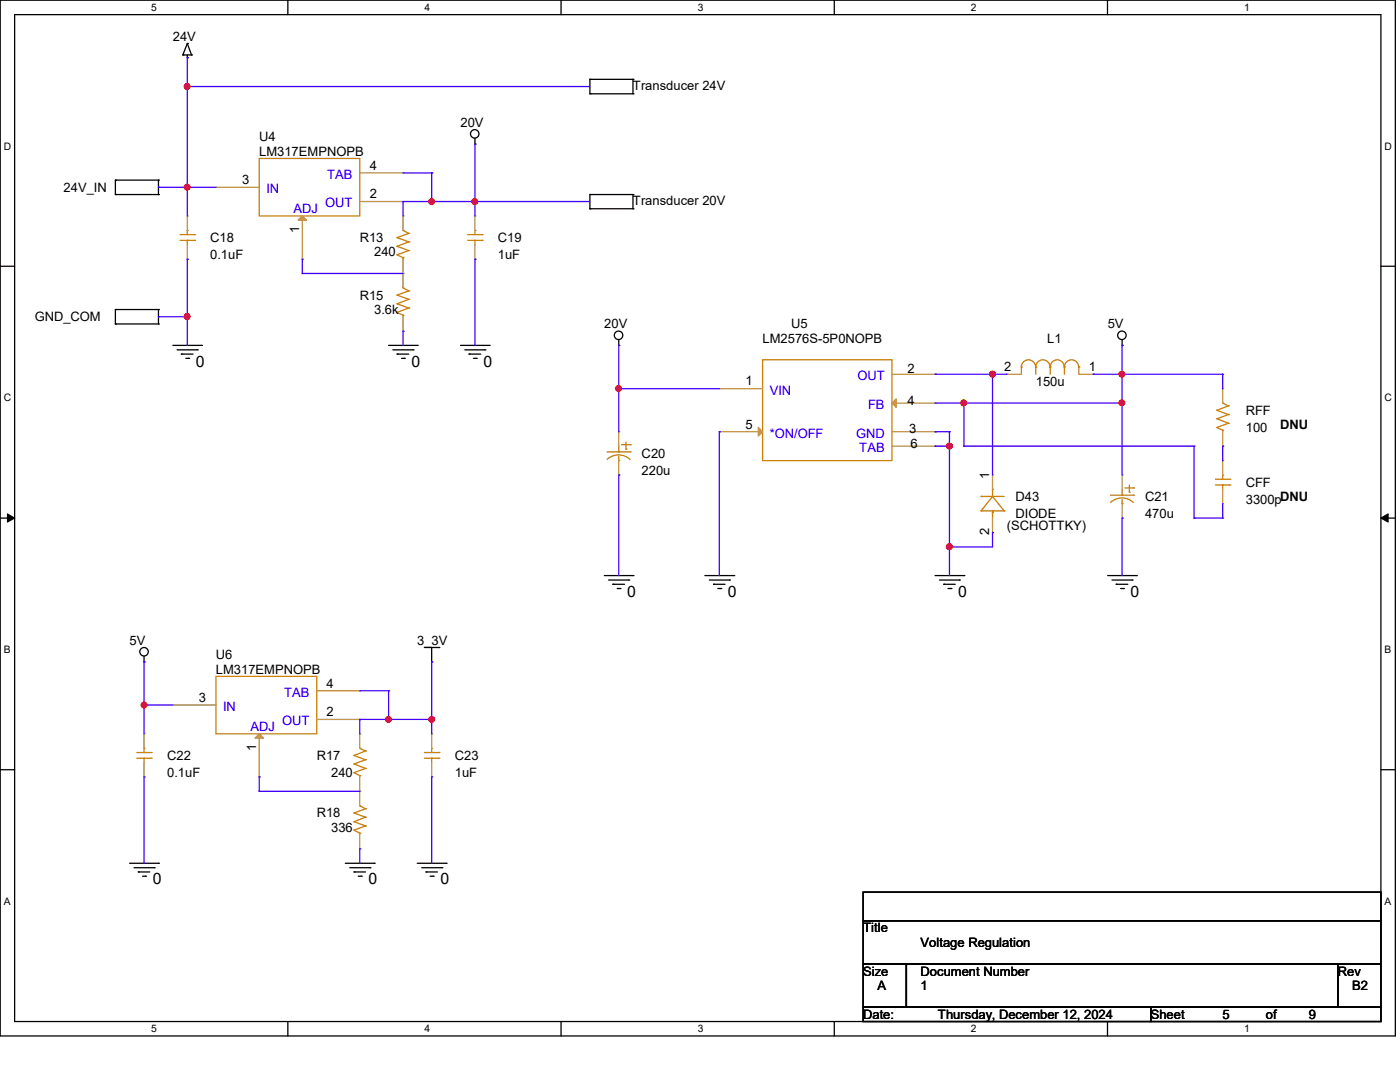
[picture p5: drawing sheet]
<svg xmlns="http://www.w3.org/2000/svg" width="279mm" height="216mm" viewBox="0 0 279 216" stroke-linecap="round" stroke-linejoin="round" font-family="sans-serif">
<path d="M0 0h278.5v206.7h-278.5zM2.9 2.9h272.7v200.9h-272.7z" fill="none" stroke="#000" stroke-width=".25"/>
<g fill="#fff">
<path d="M30.2 .3h1.1v2.3h-1.1z"/>
<path d="M30.2 204.1h1.1v2.3h-1.1z"/>
</g>
<path d="M57.4 0v2.9M57.4 203.8v2.9" fill="none" stroke="#000" stroke-width=".25"/>
<g fill="#fff">
<path d="M84.7 .3h1.1v2.3h-1.1z"/>
<path d="M84.7 204.1h1.1v2.3h-1.1z"/>
</g>
<path d="M112 0v2.9M112 203.8v2.9" fill="none" stroke="#000" stroke-width=".25"/>
<g fill="#fff">
<path d="M139.2 .3h1.1v2.3h-1.1z"/>
<path d="M139.2 204.1h1.1v2.3h-1.1z"/>
</g>
<path d="M166.5 0v2.9M166.5 203.8v2.9" fill="none" stroke="#000" stroke-width=".25"/>
<g fill="#fff">
<path d="M193.8 .3h1.1v2.3h-1.1z"/>
<path d="M193.8 204.1h1.1v2.3h-1.1z"/>
</g>
<path d="M221 0v2.9M221 203.8v2.9" fill="none" stroke="#000" stroke-width=".25"/>
<g fill="#fff">
<path d="M248.3 .3h1.1v2.3h-1.1z"/>
<path d="M248.3 204.1h1.1v2.3h-1.1z"/>
<path d="M.8 28h1.4v2.3h-1.4z"/>
<path d="M276.3 28h1.4v2.3h-1.4z"/>
<path d="M.8 78.2h1.4v2.3h-1.4z"/>
<path d="M276.3 78.2h1.4v2.3h-1.4z"/>
</g>
<path d="M0 53.1h2.9M275.6 53.1h2.9" fill="none" stroke="#000" stroke-width=".25"/>
<g fill="#fff">
<path d="M.8 128.5h1.3v2.2h-1.3z"/>
<path d="M276.3 128.5h1.3v2.2h-1.3z"/>
</g>
<path d="M0 103.4h2.9M275.6 103.4h2.9" fill="none" stroke="#000" stroke-width=".25"/>
<path d="M1.5 102.5l1.4 .9-1.4 .8zM275.6 103.4l1.4-.9v1.7z" fill="#000" stroke="#000" stroke-width=".2"/>
<g fill="#fff">
<path d="M.8 178.7h1.3v2.2h-1.3z"/>
<path d="M276.3 178.7h1.3v2.2h-1.3z"/>
</g>
<g fill="none" stroke="#000" stroke-width=".25">
<path d="M36.5 11h.1M36.5 11h1.7M37.4 11.5h.1M37.4 8.7h.1M37.4 11v.5M37.4 8.7l-.9 2.3M37.4 8.7l.8 2.3M38.2 11h.1M117.7 18.7h.1M117.7 15.8h.1M117.7 18.7h8.6M117.7 15.8v2.9"/>
<path d="M117.7 15.8h8.6M126.3 15.8h.1M126.3 18.7h.1M126.3 15.8v2.9M23 38.8h.1M23 35.9h.1M23 35.9h8.6M23 38.8h8.6M23 35.9v2.9M31.6 35.9h.1M31.6 38.8h.1M31.6 35.9v2.9"/>
<path d="M94.8 28.7h.1M94.8 27.6v1.1M117.7 38.8h.1M117.7 38.8h8.6M117.7 38.8v2.9M126.3 38.8h.1M126.3 38.8v2.9M117.7 41.7h.1M117.7 41.7h8.6M126.3 41.7h.1M23 64.6h.1M23 61.8h.1"/>
<path d="M23 61.8v2.8M23 61.8h8.6M23 64.6h8.6M31.6 61.8h.1M31.6 64.6h.1M31.6 61.8v2.8M34.5 68.9h5.7M35.3 69.8h4.1M36.2 70.7h.1M36.2 70.7h2.3M37.1 71.5h.5M37.6 71.5h.1"/>
<path d="M39.4 69.8h.1M40.2 68.9h.1M77.6 68.9h5.7M78.4 69.8h4M79.2 70.7h.1M79.2 70.7h2.4M80.1 71.5h.6M80.7 71.5h.1M82.4 69.8h.1M83.3 68.9h.1M91.9 68.9h5.7M92.8 69.8h4"/>
<path d="M93.6 70.7h.1M93.6 70.7h2.3M94.5 71.5h.5M95 71.5h.1M96.8 69.8h.1M97.6 68.9h.1M123.5 68.9h.1M123.5 67.8v1.1M223.9 68.9h.1M223.9 67.8v1.1M120.6 114.9h5.7M121.5 115.7h4"/>
<path d="M122.3 116.6h.1M122.3 116.6h2.3M123.2 117.4h.5M123.7 117.4h.1M125.5 115.7h.1M126.3 114.9h.1M140.7 114.9h5.7M141.6 115.7h4M142.4 116.6h.1M142.4 116.6h2.3M143.3 117.4h.5M143.8 117.4h.1"/>
<path d="M145.6 115.7h.1M146.4 114.9h.1M186.6 114.9h5.8M187.5 115.7h4M188.3 116.6h.1M188.3 116.6h2.3M189.2 117.4h.6M189.8 117.4h.1M191.5 115.7h.1M192.4 114.9h.1M221.1 114.9h5.7M221.9 115.7h4"/>
<path d="M222.8 116.6h.1M222.8 116.6h2.3M223.6 117.4h.6M224.2 117.4h.1M225.9 115.7h.1M226.8 114.9h.1M28.7 132.1h.1M28.7 130.9v1.2M84.7 129.2h2.9M86.1 132.1h.1M86.1 129.2v2.9M87.6 129.2h.1"/>
<path d="M0 153.6h2.9M275.6 153.6h2.9M25.9 172.3h5.7M26.8 173.1h4M27.6 174h.1M27.6 174h2.3M28.4 174.8h.6M29 174.8h.1M30.8 173.1h.1M31.6 172.3h.1M68.9 172.3h5.8M69.8 173.1h4"/>
<path d="M70.7 174h.1M70.7 174h2.2M71.5 174.8h.6M72.1 174.8h.1M73.8 173.1h.1M74.7 172.3h.1M83.3 172.3h5.7M84.2 173.1h4M85 174h.1M85 174h2.3M85.9 174.8h.5M86.4 174.8h.1"/>
<path d="M88.2 173.1h.1M89 172.3h.1M172.3 178h103.3v5.7h-103.3zM172.3 183.7h103.3v8.7h-103.3zM172.3 192.4h8.6v8.6h-8.6zM180.9 192.4h86.1v8.6h-86.1zM267 192.4h8.6v8.6h-8.6zM172.3 201h57.4v2.8h-57.4zM229.7 201h45.9v2.8h-45.9z"/>
<circle cx="94.7" cy="26.7" r=".85"/>
<circle cx="123.4" cy="66.9" r=".85"/>
<circle cx="223.9" cy="66.9" r=".85"/>
<circle cx="28.7" cy="130" r=".85"/>
</g>
<g fill="none" stroke="#cc8006" stroke-width=".25">
<path d="M51.7 31.6h20.1v11.5h-20.1zM35.9 48h2.9M35.9 46.8h2.9M37.4 46h.1M37.4 48h.1M37.4 46v.8M37.4 48v.9M38.8 48h.1M38.8 46.8h.1M79.2 58.9h.1M79.2 50.8h.1M79.2 49.1h.1"/>
<path d="M79.2 47.4h.1M79.2 58.9l2.4 .8M79.2 50.8l1.2 .6M79.2 49.1l2.4 .9M79.2 47.4l2.4 .9M80.4 57.4h.1M80.4 46h.1M80.4 51.4h.1M80.4 57.4l1.2 .6M80.4 51.4v.3M80.4 46l1.2 .6M81.6 59.7h.1"/>
<path d="M81.6 58h.1M81.6 50h.1M81.6 48.3h.1M81.6 46.6h.1M81.6 59.7l-2.4 .9M81.6 58l-2.4 .9M81.6 50l-2.4 .8M81.6 48.3l-2.4 .8M81.6 46.6l-2.4 .8M93.3 48h2.9M93.3 46.8h2.9M94.8 46h.1"/>
<path d="M94.8 48h.1M94.8 46v.8M94.8 48v.9M96.2 48h.1M96.2 46.8h.1M79.2 62.3h.1M79.2 60.6h.1M79.2 62.3l1.2 .6M79.2 60.6l2.4 .9M80.4 62.9h.1M80.4 62.9v.3M81.6 61.5h.1"/>
<path d="M81.6 61.5l-2.4 .8M152.2 71.8h25.8v20.1h-25.8zM203.8 73.2a1.42 1.42 0 0 1 1.5-1.4 1.42 1.42 0 0 1 1.4 1.4M203.8 73.2h.1M203.8 73.2v1.5M206.7 73.2a1.42 1.42 0 0 1 1.4-1.4 1.42 1.42 0 0 1 1.4 1.4M206.7 73.2h.1M206.7 73.2v1.5M209.6 73.2a1.4 1.4 0 0 1 1.4-1.4 1.4 1.4 0 0 1 1.4 1.4M209.6 73.2h.1M209.6 73.2v1.5M212.4 73.2a1.42 1.42 0 0 1 1.4-1.4 1.42 1.42 0 0 1 1.5 1.4"/>
<path d="M212.4 73.2h.1M212.4 73.2v1.5M215.3 73.2h.1M215.3 73.2v1.5M121.2 90.2h4.6M121.2 91.6a3.3 3.3 0 0 1 4.5 .1M123.5 91.9h.1M123.5 90.2h.1M123.5 89v1.2M123.5 91v.9M124 88.7h1.8M124.9 89.6h.1"/>
<path d="M124.9 88.2v1.4M125.8 88.7h.1M125.8 90.2h.1M195.8 99.1h.1M195.8 99.1h4.6M198.1 97.6h.1M198.1 99.1h.1M198.1 97.6v1.5M198.1 99.1l-2.3 2.8M198.1 99.1l2.3 2.8M221.6 98.8h4.6M223.9 98.8h.1"/>
<path d="M223.9 97.6v1.2M223.9 99.7v.8M224.5 97.4h1.7M225.4 98.2h.1M225.4 96.8v1.4M226.2 97.4h.1M226.2 98.8h.1M242.6 96.8h2.8M242.6 95.6h2.8M242.9 85.3h.1M242.9 83.6h.1M242.9 81.9h.1"/>
<path d="M242.9 85.3l1.1 .6M242.9 83.6l2.3 .9M242.9 81.9l2.3 .8M244 80.4h.1M244 85.9h.1M244 94.8h.1M244 96.8h.1M244 80.4l1.2 .6M244 85.9v.2M244 94.8v.8M244 96.8v.8M245.2 84.5h.1"/>
<path d="M245.2 82.7h.1M245.2 81h.1M245.2 84.5l-2.3 .8M245.2 82.7l-2.3 .9M245.2 81l-2.3 .9M245.4 96.8h.1M245.4 95.6h.1M195.8 101.9h.1M195.8 101.9h4.6M198.1 102.2h.1M198.1 101.9h.1M198.1 101.9v1.5"/>
<path d="M200.4 101.9h.1M221.6 100.2a3.3 3.3 0 0 1 4.6 .1M223.9 100.5h.1M43.1 135h20.1v11.4h-20.1zM27.3 151.3h2.9M27.3 150.2h2.9M28.7 149.3h.1M28.7 151.3h.1M28.7 149.3v.9M28.7 151.3v.9M30.2 151.3h.1M30.2 150.2h.1"/>
<path d="M70.7 154.2h.1M70.7 152.4h.1M70.7 150.7h.1M70.7 154.2l1.1 .6M70.7 152.4l2.2 .9M70.7 150.7l2.2 .9M71.8 149.3h.1M71.8 154.8h.1M71.8 154.8v.2M71.8 149.3l1.1 .6M72.9 153.3h.1M72.9 151.6h.1"/>
<path d="M72.9 149.9h.1M72.9 153.3l-2.2 .9M72.9 151.6l-2.2 .8M72.9 149.9l-2.2 .8M84.7 151.3h2.9M84.7 150.2h2.9M86.1 149.3h.1M86.1 151.3h.1M86.1 149.3v.9M86.1 151.3v.9M87.6 151.3h.1M87.6 150.2h.1"/>
<path d="M70.7 165.7h.1M70.7 164h.1M70.7 162.2h.1M70.7 165.7l1.1 .5M70.7 164l2.2 .8M70.7 162.2l2.2 .9M71.8 160.8h.1M71.8 166.2h.1M71.8 160.8l1.1 .6M71.8 166.2v.3M72.9 164.8h.1M72.9 163.1h.1"/>
<path d="M72.9 161.4h.1M72.9 164.8l-2.2 .9M72.9 163.1l-2.2 .9M72.9 161.4l-2.2 .8"/>
</g>
<g fill="none" stroke="#a84" stroke-width=".25">
<path d="M43.1 37.4h.1M43.1 37.4h8.6M71.8 34.5h8.6M80.4 34.5h.1M37.4 51.7h.1M37.4 43.1h.1M37.4 43.1v2.9M37.4 48.9v2.8M60.3 51.7h.1M60.3 43.1v8.6M71.8 40.2h8.6M80.4 54.6h.1"/>
<path d="M80.4 43.1h.1M80.4 40.2h.1M80.4 43.1v2.9M80.4 51.7v5.7M94.8 51.7h.1M94.8 43.1h.1M94.8 43.1v2.9M94.8 48.9v2.8M80.4 66.1h.1M80.4 63.2v2.9M143.6 77.6h.1M143.6 77.6h8.6"/>
<path d="M178 74.7h8.6M186.6 74.7h.1M201 74.7h.1M201 74.7h2.8M215.3 74.7h2.9M218.2 74.7h.1M244 77.6h.1M244 77.6v2.8M123.5 86.1h.1M123.5 94.8h.1M123.5 86.1v2.9M123.5 91.9v2.9"/>
<path d="M143.6 86.1h.1M143.6 86.1h8.6M178 86.1h8.6M178 80.4h8.6M178 89h8.6M186.6 86.1h.1M186.6 80.4h.1M186.6 89h.1M198.1 94.8h.1M198.1 94.8v2.8M223.9 94.8h.1M223.9 94.8v2.8"/>
<path d="M244 89h.1M244 91.9h.1M244 86.1v2.9M244 91.9v2.9M244 97.6v2.9M198.1 106.3h.1M198.1 103.4v2.9M223.9 103.4h.1M223.9 100.5v2.9M244 100.5h.1M63.2 137.8h8.6M71.8 137.8h.1"/>
<path d="M28.7 155h.1M28.7 146.4h.1M28.7 146.4v2.9M28.7 152.2v2.8M34.5 140.7h.1M34.5 140.7h8.6M51.7 155h.1M51.7 146.4v8.6M63.2 143.6h8.6M71.8 143.6h.1M71.8 157.9h.1M71.8 146.4h.1"/>
<path d="M71.8 146.4v2.9M71.8 155v5.8M86.1 155h.1M86.1 146.4h.1M86.1 146.4v2.9M86.1 152.2v2.8M71.8 169.4h.1M71.8 166.5v2.9"/>
</g>
<g fill="#a84" stroke="#a84" stroke-width=".25">
<path d="M51.7 146.4l.9 .9h-1.7z"/>
<path d="M59.5 43.9l.8-.8 .9 .8z"/>
<path d="M178 80.4l.9-.8v1.7z"/>
<path d="M151.3 85.3l.9 .8-.9 .9z"/>
</g>
<g fill="none" stroke="#4200ff" stroke-width=".25">
<path d="M37.4 11.5h.1M37.4 17.3h.1M37.4 11.5v31.6M37.4 17.3h80.3M31.6 37.4h.1M31.6 37.4h11.5M37.4 37.4h.1M80.4 34.5h5.7M86.1 34.5h.1M86.1 34.5v5.7M94.8 28.7h.1M94.8 28.7v14.4"/>
<path d="M37.4 51.7h.1M37.4 51.7v17.2M60.3 54.6h.1M60.3 51.7h.1M60.3 54.6h20.1M60.3 51.7v2.9M80.4 40.2h.1M80.4 40.2h37.3M80.4 40.2v2.9M86.1 40.2h.1M94.8 40.2h.1M94.8 51.7h.1"/>
<path d="M94.8 51.7v17.2M31.6 63.2h.1M31.6 63.2h5.8M37.4 63.2h.1M80.4 66.1h.1M80.4 66.1v2.8M123.5 68.9h.1M123.5 77.6h.1M123.5 68.9v17.2M123.5 77.6h20.1M186.6 74.7h.1M186.6 74.7h14.4"/>
<path d="M198.1 74.7h.1M198.1 74.7v20.1M218.2 74.7h.1M218.2 74.7h25.8M223.9 68.9h.1M223.9 74.7h.1M223.9 68.9v25.9M244 74.7h.1M244 74.7v2.9M123.5 94.8h.1M123.5 94.8v20.1M143.6 86.1h.1"/>
<path d="M143.6 86.1v28.8M186.6 89h.1M186.6 86.1h.1M186.6 80.4h37.3M186.6 89h2.9M186.6 86.1h2.9M189.5 86.1h.1M189.5 89h.1M189.5 86.1v28.8M192.4 80.4h.1M192.4 89h.1M192.4 89h45.9"/>
<path d="M192.4 80.4v8.6M223.9 80.4h.1M238.3 89h.1M238.3 89v14.4M244 89h.1M244 89v2.9M189.5 109.1h.1M198.1 106.3h.1M198.1 106.3v2.8h-8.6M223.9 103.4h.1M223.9 103.4v11.5M238.3 103.4h.1"/>
<path d="M238.3 103.4h5.7M244 103.4h.1M244 100.5v2.9M28.7 132.1h.1M28.7 132.1v14.3M71.8 137.8h5.8M77.6 137.8h.1M77.6 137.8v5.8M86.1 132.1h.1M86.1 132.1v14.3M28.7 140.7h.1M28.7 155h.1"/>
<path d="M28.7 155v17.3M28.7 140.7h5.8M51.7 155h.1M51.7 157.9h.1M51.7 155v2.9M51.7 157.9h20.1M71.8 143.6h.1M71.8 143.6v2.8M71.8 143.6h14.3M77.6 143.6h.1M86.1 143.6h.1M86.1 155h.1"/>
<path d="M86.1 155v17.3M71.8 169.4h.1M71.8 169.4v2.9"/>
</g>
<g fill="#f00" stroke="#f00" stroke-width=".25">
<circle cx="37.3" cy="63.2" r=".55"/>
<circle cx="28.7" cy="140.7" r=".55"/>
<circle cx="77.5" cy="143.6" r=".55"/>
<circle cx="37.3" cy="37.3" r=".55"/>
<circle cx="94.7" cy="40.2" r=".55"/>
<circle cx="37.3" cy="17.3" r=".55"/>
<circle cx="123.4" cy="77.5" r=".55"/>
<circle cx="189.5" cy="109.1" r=".56"/>
<circle cx="189.5" cy="89" r=".56"/>
<circle cx="223.9" cy="74.7" r=".55"/>
<circle cx="198.1" cy="74.7" r=".55"/>
<circle cx="86.1" cy="40.2" r=".55"/>
<circle cx="86.1" cy="143.6" r=".55"/>
<circle cx="192.3" cy="80.4" r=".55"/>
<circle cx="223.9" cy="80.4" r=".55"/>
</g>
<g font-size="3.1">
<text x="39.1" y="73.2">0</text>
<text x="82.1" y="73.2">0</text>
<text x="96.5" y="73.2">0</text>
<text x="125.2" y="119.1">0</text>
<text x="145.3" y="119.1">0</text>
<text x="191.2" y="119.1">0</text>
<text x="225.6" y="119.1">0</text>
<text x="30.5" y="176.5">0</text>
<text x="73.5" y="176.5">0</text>
<text x="87.9" y="176.5">0</text>
</g>
<g font-size="2.6">
<text x="34.5" y="8.1">24V</text>
<text x="126.3" y="17.9">Transducer 24V</text>
<text x="51.7" y="28.2">U4</text>
<text x="91.9" y="25.4">20V</text>
<text x="51.7" y="31.1">LM317EMPNOPB</text>
<text x="73.8" y="33.9">4</text>
<text x="12.7" y="38.3">24V_IN</text>
<text x="48.3" y="36.7">3</text>
<text x="73.8" y="39.6">2</text>
<text x="126.3" y="40.9">Transducer 20V</text>
<text x="59.7" y="46.5" transform="rotate(-90 59.7 46.5)">1</text>
<text x="42" y="48.3">C18</text>
<text x="42" y="51.7">0.1uF</text>
<text x="71.8" y="48.3">R13</text>
<text x="74.7" y="51.2">240</text>
<text x="99.4" y="48.3">C19</text>
<text x="99.4" y="51.7">1uF</text>
<text x="71.8" y="59.8">R15</text>
<text x="6.9" y="64.1">GND_COM</text>
<text x="74.7" y="62.7">3.6k</text>
<text x="120.6" y="65.5">20V</text>
<text x="157.9" y="65.5">U5</text>
<text x="221.1" y="65.5">5V</text>
<text x="152.2" y="68.4">LM2576S-5P0NOPB</text>
<text x="209" y="68.4">L1</text>
<text x="148.8" y="76.9">1</text>
<text x="181.1" y="74.4">2</text>
<text x="200.4" y="74">2</text>
<text x="206.7" y="77">150u</text>
<text x="217.3" y="74">1</text>
<text x="181.1" y="80.7">4</text>
<text x="248.6" y="82.8">RFF</text>
<text x="148.8" y="85.5">5</text>
<text x="181.4" y="86.5">3</text>
<text x="181.7" y="89.4">6</text>
<text x="248.6" y="86.2">100</text>
<text x="255.5" y="85.7">DNU</text>
<text x="128.1" y="94.8">220u</text>
<text x="128.1" y="91.4">C20</text>
<text x="197.4" y="95.6" transform="rotate(-90 197.4 95.6)">1</text>
<text x="202.7" y="99.9">D43</text>
<text x="228.5" y="99.9">C21</text>
<text x="248.6" y="97.1">CFF</text>
<text x="248.6" y="100.5">3300pDNU</text>
<text x="197.4" y="106.8" transform="rotate(-90 197.4 106.8)">2</text>
<text x="201" y="105.7">(SCHOTTKY)</text>
<text x="202.7" y="103.4">DIODE</text>
<text x="228.5" y="103.4">470u</text>
<text x="25.9" y="128.7">5V</text>
<text x="43.1" y="131.5">U6</text>
<text x="83.3" y="128.7">3_3V</text>
<text x="43.1" y="134.4">LM317EMPNOPB</text>
<text x="65.2" y="137.2">4</text>
<text x="39.7" y="140">3</text>
<text x="65.2" y="142.9">2</text>
<text x="51.1" y="149.9" transform="rotate(-90 51.1 149.9)">1</text>
<text x="33.4" y="151.6">C22</text>
<text x="33.4" y="155.1">0.1uF</text>
<text x="63.2" y="151.6">R17</text>
<text x="66.1" y="155.1">240</text>
<text x="90.8" y="151.6">C23</text>
<text x="90.8" y="155.1">1uF</text>
<text x="63.2" y="163.1">R18</text>
<text x="66.1" y="166">336</text>
<text x="172.3" y="186.1">Title</text>
<text x="183.7" y="188.9">Voltage Regulation</text>
<text x="172.3" y="194.7">Size</text>
<text x="175.1" y="197.6">A</text>
<text x="183.7" y="194.7">Document Number</text>
<text x="183.7" y="197.6">1</text>
<text x="267" y="194.7">Rev</text>
<text x="269.8" y="197.6">B2</text>
<text x="172.3" y="203.3">Date:</text>
<text x="187.2" y="203.3">Thursday, December 12, 2024</text>
<text x="229.7" y="203.3">Sheet</text>
<text x="244" y="203.3">5</text>
<text x="252.6" y="203.3">of</text>
<text x="261.2" y="203.3">9</text>
</g>
<g font-size="2.6" fill="#00c">
<text x="65.3" y="35.7">TAB</text>
<text x="53.2" y="38.6">IN</text>
<text x="64.9" y="41.4">OUT</text>
<text x="58.6" y="42.5">ADJ</text>
<text x="171.1" y="75.9">OUT</text>
<text x="153.6" y="78.7">VIN</text>
<text x="173.3" y="81.6">FB</text>
<text x="153.6" y="87.3">*ON/OFF</text>
<text x="170.9" y="87.3">GND</text>
<text x="171.5" y="90.2">TAB</text>
<text x="44.5" y="141.9">IN</text>
<text x="56.7" y="139">TAB</text>
<text x="50" y="145.9">ADJ</text>
<text x="56.3" y="144.7">OUT</text>
</g>
<g font-size="2.1">
<text x="30.2" y="2.2">5</text>
<text x="84.7" y="2.2">4</text>
<text x="139.2" y="2.2">3</text>
<text x="193.8" y="2.2">2</text>
<text x="248.3" y="2.2">1</text>
<text x=".8" y="29.8">D</text>
<text x="276.3" y="29.8">D</text>
<text x=".8" y="80.1">C</text>
<text x="276.3" y="80.1">C</text>
<text x=".8" y="130.3">B</text>
<text x="276.3" y="130.3">B</text>
<text x=".8" y="180.5">A</text>
<text x="276.3" y="180.5">A</text>
<text x="30.2" y="206">5</text>
<text x="84.7" y="206">4</text>
<text x="139.2" y="206">3</text>
<text x="193.8" y="206">2</text>
<text x="248.3" y="206">1</text>
</g>
</svg>
